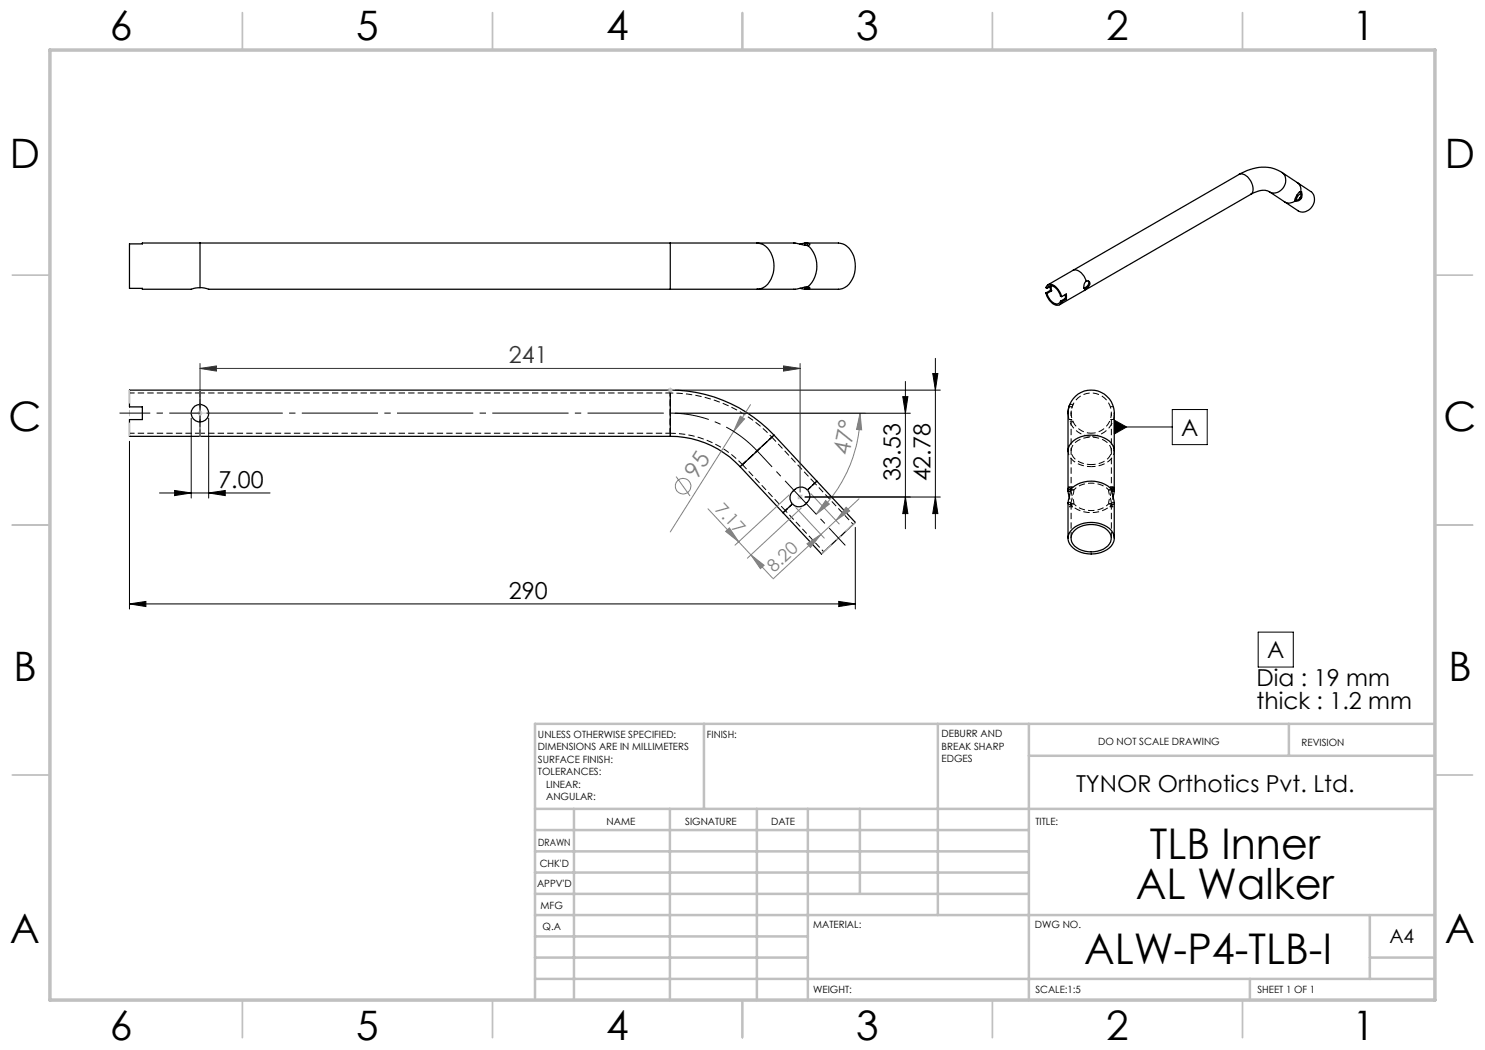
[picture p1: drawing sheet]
<svg xmlns="http://www.w3.org/2000/svg" width="297mm" height="210mm" viewBox="0 0 297 210" stroke-linecap="round" stroke-linejoin="round" font-family="sans-serif">
<path d="M40 78.6h-14.1M25.9 86.6h14.1M134.1 86.6v-8v8M134.1 86.6a19.7 19.7 0 0 1 14.4 6.3M148.5 92.9l5.9-5.5-5.9 5.5" fill="none" stroke="#000" stroke-width=".2" stroke-dasharray="1.3 .6" stroke-dashoffset=".2" stroke-linecap="butt"/>
<path d="M161.5 98l1.4-1.4-1.4 1.4M214.2 97.9l.3-.5h.1l.2 .5M214.2 82.8l.2-1.2M221.7 98a5.1 5.1 0 0 0-6.9 0M222.3 97.9l-.3-.5h-.1l-.2 .5M158.5 100.8l-1.4 1.3 1.4-1.3M214.1 100.8l-.1 .5h-.2l-.2-.4M214.2 100.9l.3 .4h.1l.2-.5M214.8 100.8a5.1 5.1 0 0 0 6.9 0M222.3 100.9l-.3 .4h-.1l-.2-.5M222.4 100.8l.1 .5h.2l.2-.4" fill="none" stroke="#000" stroke-width=".2" stroke-dasharray="1.3 .6" stroke-dashoffset=".6" stroke-linecap="butt"/>
<g fill="none" stroke="#000" stroke-width=".2" stroke-dasharray="1.3 .6" stroke-dashoffset=".3" stroke-linecap="butt">
<path d="M134.1 78.6h-94.1M40 86.6h94.1M40 84.4v2.2v-2.2M40 80.9v-2.3v2.3M163.4 96.2l-1.9 1.8M214 84.4h.6M214.1 98h.7M214.1 97.9h.7M214.5 97.4h-.6M214.6 80.9h-.6M214.8 98l-.6 2.5M221.7 98l.6 2.5"/>
<path d="M222.4 98h-.7M222.4 97.9h-.7M222.6 97.4h-.6M158.5 100.8l-1.9 1.7M213.9 101.4h.6M214.1 100.8h.7M214.1 100.7h.7M214.8 100.7l-.6-2.4M221.7 100.7l.6-2.4M222 101.4h.6M222.4 100.8h-.7M222.4 100.7h-.7"/>
</g>
<path d="M148.5 92.9l8.6 9.2M163 96.6l-8.6-9.2" fill="none" stroke="#000" stroke-width=".2" stroke-dasharray="1.3 .6" stroke-dashoffset=".1" stroke-linecap="butt"/>
<path d="M154.4 87.4a27.8 27.8 0 0 0-20.3-8.8M213.9 99.4l.2 1.3M214.2 82.6v7.6M222.3 90.2v-7.6M222.6 99.4l-.2 1.3M157.1 102.1l7.7 8.3M170.6 104.9l-7.6-8.3M222.4 100.8a5.8 5.8 0 0 1-8.3 0" fill="none" stroke="#000" stroke-width=".2" stroke-dasharray="1.3 .6" stroke-dashoffset=".7" stroke-linecap="butt"/>
<path d="M40 78v9.2M134.1 78v9.2M154.8 87l-6.8 6.3" fill="none" stroke="#000" stroke-width=".2" stroke-dasharray="1.3 .6" stroke-dashoffset="-.2" stroke-linecap="butt"/>
<g fill="none" stroke="#000" stroke-width=".25">
<path d="M247.8 34.9a1.93 1.93 0 0 1 2.3 1.3 2.16 2.16 0 0 1 .1 2.7M247.8 34.9l-33.2 19.2M250.2 38.9l-33.3 19.2M253.9 38.3a3.5 3.5 0 0 0-3.5 .5l-.2 .1M256.4 34.5a7.6 7.6 0 0 0-7.6-.1l-1 .5M256.4 34.5l5.7 3.8a2.39 2.39 0 0 1 .7 2.5 2.39 2.39 0 0 1-2 1.6l-1.1-.2-5.8-3.9M256.4 34.5a2.39 2.39 0 0 1 .6 2.5 2.39 2.39 0 0 1-1.9 1.6h-.6l-.6-.3M259.4 36.5l.7 .9 .1 1M259.9 39.6l-.4 .4-.5 .1M259.9 39.6l.2 .2M260 38.3l.2 .6-.1 .5M260.1 39.4l-.2 .2"/>
<path d="M260.1 39.4l.2 .1M260.1 39.8l-.3 .3h-.7M260.2 38.4a.78 .78 0 0 0-.8 .6l-.4 .9 .1 .2M260.2 38.4l.2 .6-.1 .5M260.2 38.4h.1M260.2 38.7l-.7 .6-.3 .8M260.3 39.5l-.2 .3M40 57.5l1.7 .3h92.4M40 48.6v8.9M134.1 48.6h17.3M134.1 57.8h17.3M134.1 48.6h-105.6v.2h-2.6v8.9h2.6v.1h9.8l1.7-.3"/>
<path d="M134.1 48.6v9.2M151.4 48.6h7.6l2.5 .5M151.4 48.6a3.7 3.7 0 0 1 3.3 3.3 5.3 5.3 0 0 1-2.1 5.6l-1.2 .3M160 57.7l1 .1M161 57.8h.4M161 48.6h.4M161 48.6l-1 .2M161 48.6v.4M161 57.4v.4M161.2 48.6h6.5a3.9 3.9 0 0 1 3.3 4 4.8 4.8 0 0 1-2.5 5.1l-7.3 .1M161.4 48.6l.6 .2v.2l-.5 .1M161.4 48.6v.5"/>
<path d="M161.4 57.4v.4M161.5 57.4l-2.5 .4h-7.6M161.5 49.1h.1M161.5 57.4h.1M161.5 49.1a5.5 5.5 0 0 1 0 8.3M161.5 57.4h.2l.3 .3-.6 .1M209.2 58.6a3.1 3.1 0 0 0 2.4 2.5l.5-.3 .2-.4M209.2 58.6l.2 .1M209.4 57.7l-.2-.2a1.09 1.09 0 0 1 .9-.7 1.09 1.09 0 0 1 1 .5l.8 1.1 .4 .9M209.4 57.7a.95 .95 0 0 1 .8-.6 .95 .95 0 0 1 .9 .5l.6 .7 .4 .9 .2 .1M209.4 58.7a2.5 2.5 0 0 0 2.1 2.1l.4-.2 .2-.4M210 57.3l.1 .8"/>
<path d="M210.1 58.1l-.9 .5M210.1 58.1l.2 .1M210.3 57.1l-.9 .6M210.3 57.1v1.1M210.3 58.2l-.9 .5M212.3 59.3l1-.5v1.1M213 59.7l.3 .2M213 59.7l-.9 .5M213.1 58.9l-.1 .8M213.3 59.9l-1 .5M214.6 54.1a1.78 1.78 0 0 1 2 .9l.6 1.2M214.6 54.1l-5 2.9"/>
<path d="M216.9 58.1l-5 2.9M217.2 56.2a1.18 1.18 0 0 0-.2 1.6l.2-.1M217.2 56.2h.1a.61 .61 0 0 1 .7 .4 .61 .61 0 0 1-.3 .8l-.5 .3M217.2 57.7l-.3 .4M217.6 56.2a1.08 1.08 0 0 1-.8 1.4M259.1 40.1h.1M259.1 40.1a1.82 1.82 0 0 1-2.2 .2M40 78v2.9M134.1 78a28.5 28.5 0 0 1 20.7 9M134.1 78h-108.2v3.4h2.6v2.5h-2.6v3.4h108.2M134.1 78v9.3M212.1 60.2l.2 .2"/>
<path d="M40 80.9a1.75 1.75 0 0 0-1.8 1.7 1.75 1.75 0 0 0 1.8 1.8M40 80.9a1.75 1.75 0 0 1 1.7 1.7 1.75 1.75 0 0 1-1.7 1.8M40 84.4v2.9M40 80.9v3.5M134.1 87.3a19.1 19.1 0 0 1 13.9 6M154.8 87l16.3 17.5-2.6 2.5-4.2 3.8-16.3-17.5M154.8 87l-6.8 6.3M161.5 98a1.82 1.82 0 0 0-2.8 .1 1.73 1.73 0 0 0-.2 2.7M161.5 98a2.01 2.01 0 0 1-.5 2.9 1.8 1.8 0 0 1-2.5-.1M163.4 96.2l-1.9 1.8M213.6 82.6a4.7 4.7 0 0 1 5.1-4.6 4.7 4.7 0 0 1 4.1 5.5v6.7M213.6 82.6v7.6"/>
<path d="M213.6 97.9l.2-.5h.1l.2 .6-.5 2.5v7.1M213.6 97.9v.4M213.6 98.3l.3 1.1M213.6 90.2a3.9 3.9 0 0 1 4-3.1 4.9 4.9 0 0 1 5.1 2.4l.1 .7M213.6 90.2v7.9M213.6 97.9h.5M213.6 98.3h.5M214 80.9l-.4 1.7M214.1 98a5.8 5.8 0 0 1 8.3 0M222.4 97.9h.4M222.4 98.3h.4M222.8 97.9l-.1-.5h-.2l-.1 .9 .4 2.2v7.1"/>
<path d="M222.8 98.3l-.2 1.1M222.8 97.9v.4M222.8 90.2v7.9M158.5 100.8l-1.9 1.7M158.5 100.8h.1M214.2 106.1a5.8 5.8 0 0 1 8 0 2.61 2.61 0 0 1-1.4 4.1 5.7 5.7 0 0 1-6.9-1.4 2.2 2.2 0 0 1 .3-2.7zM215.1 105.9a5.2 5.2 0 0 1 6.6 .4 2.24 2.24 0 0 1-1 3.5 5.2 5.2 0 0 1-6.1-1 2.07 2.07 0 0 1 .5-2.9z"/>
</g>
<g fill="none" stroke="#000" stroke-width=".2" stroke-dasharray="1.3 .6" stroke-linecap="butt">
<path d="M213.6 82.6v.4M214 84.3v.1M214.1 98.3h.1M214.1 97.9h.1M214.2 98.3v-.4M214.4 81.3h-.6M214.4 83.9h-.6M214.6 84.4l-.1-.3M214.8 97.9v.1M221.7 97.9v.1M222.3 98.3v-.4M222.4 97.9h-.1"/>
<path d="M222.4 98.3h-.1M222.7 81.3h-.6M222.7 83.9h-.6M213.6 100.9v-.2M213.6 100.5h.6M213.6 100.9h.6M214.1 100.7v.1M214.2 100.7v6.9M214.2 100.5v.4M214.8 100.8v-.1M221.7 100.8v-.1M222.3 100.5v.4"/>
<path d="M222.3 107.6v-6.9M222.4 100.7v.1M222.9 100.9v-.2M222.9 100.5h-.6M222.9 100.9h-.6"/>
</g>
<path d="M214.4 81.6l.2-.7M218.2 92.9a3.9 3.9 0 0 0 4-2.4 2.79 2.79 0 0 0-2.4-2.9 4.8 4.8 0 0 0-5.3 1.6 2.29 2.29 0 0 0 1.3 3.2l1.2 .4 1.2 .1M218.2 86.6a4 4 0 0 0 3.6-5.8 4 4 0 0 0-6.8-.6 4 4 0 0 0 2.6 6.4h.6M218.2 93.3a4.3 4.3 0 0 1-4.6-2.9v-.2M222.9 90.2a3.3 3.3 0 0 1-2.6 2.8l-2.1 .3" fill="none" stroke="#000" stroke-width=".2" stroke-dasharray="1.3 .6" stroke-dashoffset=".4" stroke-linecap="butt"/>
<path d="M218.2 87.2a4.6 4.6 0 0 1-4.6-4.6M222.9 82.6a4.6 4.6 0 0 1-4.7 4.6" fill="none" stroke="#000" stroke-width=".2" stroke-dasharray="1.3 .6" stroke-dashoffset="-.1" stroke-linecap="butt"/>
<path d="M214.2 90.2v7.9M222.3 98.1v-7.9" fill="none" stroke="#000" stroke-width=".2" stroke-dasharray="1.3 .6" stroke-dashoffset=".5" stroke-linecap="butt"/>
<g fill="none" stroke="#808080" stroke-width=".2">
<path d="M135.2 95.3l2.8 3.9M148.1 83.2l.8 .6-2.2 2.5zM150.1 80.9l-16 25.5"/>
<circle cx="136.6" cy="97.2" r="1.55"/>
</g>
<g fill="none" stroke="#c0c0c0" stroke-width=".35">
<path d="M48.5 2.5v7.5M98.5 2.5v7.5M148.5 2.5v7.5M198.5 2.5v7.5M248.5 2.5v7.5M2.5 55h7.5M287 55h7.5M2.5 105h7.5M287 105h7.5M2.5 155h7.5M287 155h7.5M48.5 200v7.5"/>
<path d="M98.5 200v7.5M148.5 200v7.5M198.5 200v7.5M248.5 200v7.5"/>
</g>
<g fill="none" stroke="#c0c0c0" stroke-width=".5">
<path d="M140.8 144.8v17M187.6 144.8v38.2M205.8 144.8v55.2M205.8 151.2h81.2M257.8 144.8v6.4M287 144.8h-180v55.2M107 161.8h180M107 178.8h98.8M107 174.5h98.8M107 170.3h98.8M107 166h98.8M114.8 161.8v38.2"/>
<path d="M134 161.8v38.2M151.4 161.8v38.2M161.6 161.8v38.2M172 161.8v17M107 195.8h180M107 191.5h54.6M107 187.3h54.6M107 183h180M250 195.8v4.2M274 191.5h13M274 183v12.8"/>
</g>
<path d="M10 10h277v190h-277z" fill="none" stroke="#c0c0c0" stroke-width=".7"/>
<path d="M148.1 83.2l.8 .6-2.2 2.5z" fill="#808080"/>
<path d="M135 82.6h38M165.1 100.1l.8 .7-2.7 2.1z" fill="none" stroke="#808080" stroke-width=".2"/>
<path d="M165.1 100.1l.8 .7-2.7 2.1z" fill="#808080"/>
<path d="M172 82.6l.3 3.4-1-.1z" fill="none" stroke="#808080" stroke-width=".2"/>
<path d="M172 82.6l.3 3.4-1-.1z" fill="#808080"/>
<path d="M157.8 99l-10.8 10M172 82.6a27.7 27.7 0 0 1-8.8 20.3M141.6 101.8l12.9 13.8M150.2 111l2.6 2.1-.7 .6zM160.3 101.6l-10.8 10" fill="none" stroke="#808080" stroke-width=".2"/>
<path d="M150.2 111l2.6 2.1-.7 .6z" fill="#808080"/>
<path d="M145.1 106.3l.8-.7 1.8 2.8z" fill="none" stroke="#808080" stroke-width=".2"/>
<path d="M145.1 106.3l.8-.7 1.8 2.8z" fill="#808080"/>
<path d="M162.2 98.7l5.7 6.1M171.8 99.8l-17.2 16M159.2 101.5l5.7 6.1M161.4 108.8l2.8-1.9-2.1 2.6z" fill="none" stroke="#808080" stroke-width=".2"/>
<path d="M161.4 108.8l2.8-1.9-2.1 2.6z" fill="#808080"/>
<path d="M169.2 101.5l.7 .7-2.7 1.9z" fill="none" stroke="#808080" stroke-width=".2"/>
<path d="M169.2 101.5l.7 .7-2.7 1.9z" fill="#808080"/>
<path d="M135 78h53.1M180.6 79.3h1l-.5 3.3zM181.1 76.3v29.5M186.5 74.7h1.1l-.5 3.3zM187.1 71.7v34.1M135 82.6h47.1M161 99.4h27.1M181.1 99.4l.5 3.3h-1zM187.1 99.4l.5 3.3h-1.1z" fill="none" stroke="#000" stroke-width=".2"/>
<path d="M133.5 78h1M133.7 77.7l.7 .7M134.1 77.5v1M134.4 77.7l-.7 .7M39.5 82.6h1M39.7 82.3l.7 .7M40 82.2v.9M40.4 82.3l-.7 .7M159.5 99.4h1M159.6 99.1l.8 .7M160 98.9v1M160.4 99.1l-.8 .7" fill="none" stroke="#c0c0c0" stroke-width=".2"/>
<path d="M25.9 78v9.2M164.3 110.8l6.8-6.3" fill="none" stroke="#c0c0c0" stroke-width=".2" stroke-dasharray="15.2 1.3 1.3 1.3" stroke-dashoffset="12.5" stroke-linecap="butt"/>
<path d="M40 77.9v9.5" fill="none" stroke="#c0c0c0" stroke-width=".2" stroke-dasharray="15.2 1.3 1.3 1.3" stroke-dashoffset="12.4" stroke-linecap="butt"/>
<path d="M38.3 82.6h3.5" fill="none" stroke="#c0c0c0" stroke-width=".2" stroke-dasharray="15.2 1.3 1.3 1.3" stroke-linecap="butt"/>
<path d="M161.5 98l-3 2.8" fill="none" stroke="#c0c0c0" stroke-width=".2" stroke-dasharray="15.2 1.3 1.3 1.3" stroke-dashoffset="15.1" stroke-linecap="butt"/>
<path d="M186.5 74.7h1.1l-.5 3.3zM181.1 99.4l.5 3.3h-1zM180.6 79.3h1l-.5 3.3zM187.1 99.4l.5 3.3h-1.1z" fill="#000"/>
<path d="M40 73.7l3.3-.5v1zM40 72.7v8.9M40 73.7h120M160 72.7v25.7" fill="none" stroke="#353535" stroke-width=".2"/>
<path d="M40 73.7l3.3-.5v1z" fill="#353535"/>
<path d="M156.7 73.2l3.3 .5-3.3 .5z" fill="none" stroke="#353535" stroke-width=".2"/>
<path d="M156.7 73.2l3.3 .5-3.3 .5z" fill="#353535"/>
<g fill="none" stroke="#000" stroke-width=".2">
<path d="M25.9 88.3v33.5M31.9 98.6h22.1M34.9 98.1l3.3 .5-3.3 .5zM38.2 83.6v16M41.7 98.6l3.3-.5v1zM41.7 83.6v16M222.8 84l2.5 1.4-2.5 1.4zM222.8 85.4h11.7M234.5 81.9h6.9v7h-6.9zM171.1 105.5v16.3M25.9 120.8l3.3-.5v1zM25.9 120.8h145.2"/>
<path d="M167.7 120.3l3.4 .5-3.4 .5zM251.6 126.4h7.1v7h-7.1z"/>
</g>
<path d="M34.9 98.1l3.3 .5-3.3 .5zM41.7 98.6l3.3-.5v1zM222.8 84l2.5 1.4-2.5 1.4zM25.9 120.8l3.3-.5v1zM167.7 120.3l3.4 .5-3.4 .5z" fill="#000"/>
<path d="M151.4 90.2a23.8 23.8 0 0 0-17.3-7.6" fill="none" stroke="#000" stroke-width=".2" stroke-dasharray="15.2 1.3 1.3 1.3" stroke-dashoffset="7.4" stroke-linecap="butt"/>
<path d="M40 82.6h94.1" fill="none" stroke="#000" stroke-width=".2" stroke-dasharray="15.2 1.3 1.3 1.3" stroke-dashoffset="-1.3" stroke-linecap="butt"/>
<path d="M151.4 90.2l8.6 9.2" fill="none" stroke="#000" stroke-width=".2" stroke-dasharray="15.2 1.3 1.3 1.3" stroke-dashoffset="10.9" stroke-linecap="butt"/>
<path d="M40 82.6h-16.1" fill="none" stroke="#000" stroke-width=".2" stroke-dasharray="15.2 1.3 1.3 1.3" stroke-dashoffset="9.1" stroke-linecap="butt"/>
<path d="M160 99.4l9.1 9.7" fill="none" stroke="#000" stroke-width=".2" stroke-dasharray="15.2 1.3 1.3 1.3" stroke-dashoffset="10.5" stroke-linecap="butt"/>
<g font-size="8.5">
<text x="230" y="171.8">TLB Inner</text>
<text x="227.2" y="179.9">AL Walker</text>
<text x="216.8" y="192.7">ALW-P4-TLB-I</text>
</g>
<g font-size="8.1">
<text x="22" y="8">6</text>
<text x="71.2" y="8">5</text>
<text x="121.2" y="8">4</text>
<text x="171.2" y="8">3</text>
<text x="221.2" y="8">2</text>
<text x="270.5" y="8">1</text>
<text x="2" y="33.6">D</text>
<text x="289" y="33.6">D</text>
<text x="1.7" y="86.1">C</text>
<text x="288.7" y="86.1">C</text>
<text x="2.7" y="136.1">B</text>
<text x="289.7" y="136.1">B</text>
<text x="2" y="188.6">A</text>
<text x="289" y="188.6">A</text>
<text x="22" y="208">6</text>
<text x="71.2" y="208">5</text>
<text x="121.2" y="208">4</text>
<text x="171.2" y="208">3</text>
<text x="221.2" y="208">2</text>
<text x="270.5" y="208">1</text>
</g>
<text font-size="4.7" fill="#353535" x="101.8" y="72.7">241</text>
<g font-size="4.7">
<text x="236.2" y="87.2">A</text>
<text x="43.7" y="97.6">7.00</text>
<text x="180.1" y="96.3" transform="rotate(-90 180.1 96.3)">33.53</text>
<text x="186.1" y="96.3" transform="rotate(-90 186.1 96.3)">42.78</text>
<text x="101.8" y="119.8">290</text>
<text x="253.4" y="131.7">A</text>
<text x="251.3" y="137.3">Dia : 19 mm</text>
<text x="251.3" y="141.8">thick : 1.2 mm</text>
<text x="215.2" y="158.3">TYNOR Orthotics Pvt. Ltd.</text>
</g>
<g font-size="4.7" fill="#808080">
<text x="139.5" y="96" transform="rotate(-58 139.5 96)">95</text>
<text x="169.8" y="91.3" transform="rotate(-79 169.8 91.3)">47°</text>
</g>
<text font-size="3.9" x="277.9" y="188.5">A4</text>
<g font-size="3.5" fill="#808080">
<text x="142.9" y="102" transform="rotate(47 142.9 102)">7.17</text>
<text x="154.8" y="114.5" transform="rotate(-43 154.8 114.5)">8.20</text>
</g>
<g font-size="2">
<text x="107.6" y="147.6">UNLESS OTHERWISE SPECIFIED:</text>
<text x="141.4" y="147.6">FINISH:</text>
<text x="188.3" y="147.5">DEBURR AND</text>
<text x="188.3" y="150">BREAK SHARP</text>
<text x="219.6" y="149">DO NOT SCALE DRAWING</text>
<text x="260.3" y="149.2">REVISION</text>
<text x="107.6" y="150.1">DIMENSIONS ARE IN MILLIMETERS</text>
<text x="107.6" y="152.6">SURFACE FINISH:</text>
<text x="107.6" y="155.1">TOLERANCES:</text>
<text x="188.3" y="152.5">EDGES</text>
<text x="109.2" y="157.6">LINEAR:</text>
<text x="109.2" y="160.1">ANGULAR:</text>
<text x="121.3" y="165">NAME</text>
<text x="137" y="164.9">SIGNATURE</text>
<text x="154.2" y="164.9">DATE</text>
<text x="207.1" y="164.9">TITLE:</text>
<text x="107.6" y="169.1">DRAWN</text>
<text x="107.9" y="173.3">CHK'D</text>
<text x="107.4" y="177.4">APPV'D</text>
<text x="108.1" y="181.8">MFG</text>
<text x="108.5" y="186">Q.A</text>
<text x="162.6" y="185.5">MATERIAL:</text>
<text x="207" y="185.5">DWG NO.</text>
<text x="162.6" y="198.5">WEIGHT:</text>
<text x="207.1" y="198.6">SCALE:1:5</text>
<text x="251.5" y="198.6">SHEET 1 OF 1</text>
</g>
</svg>
